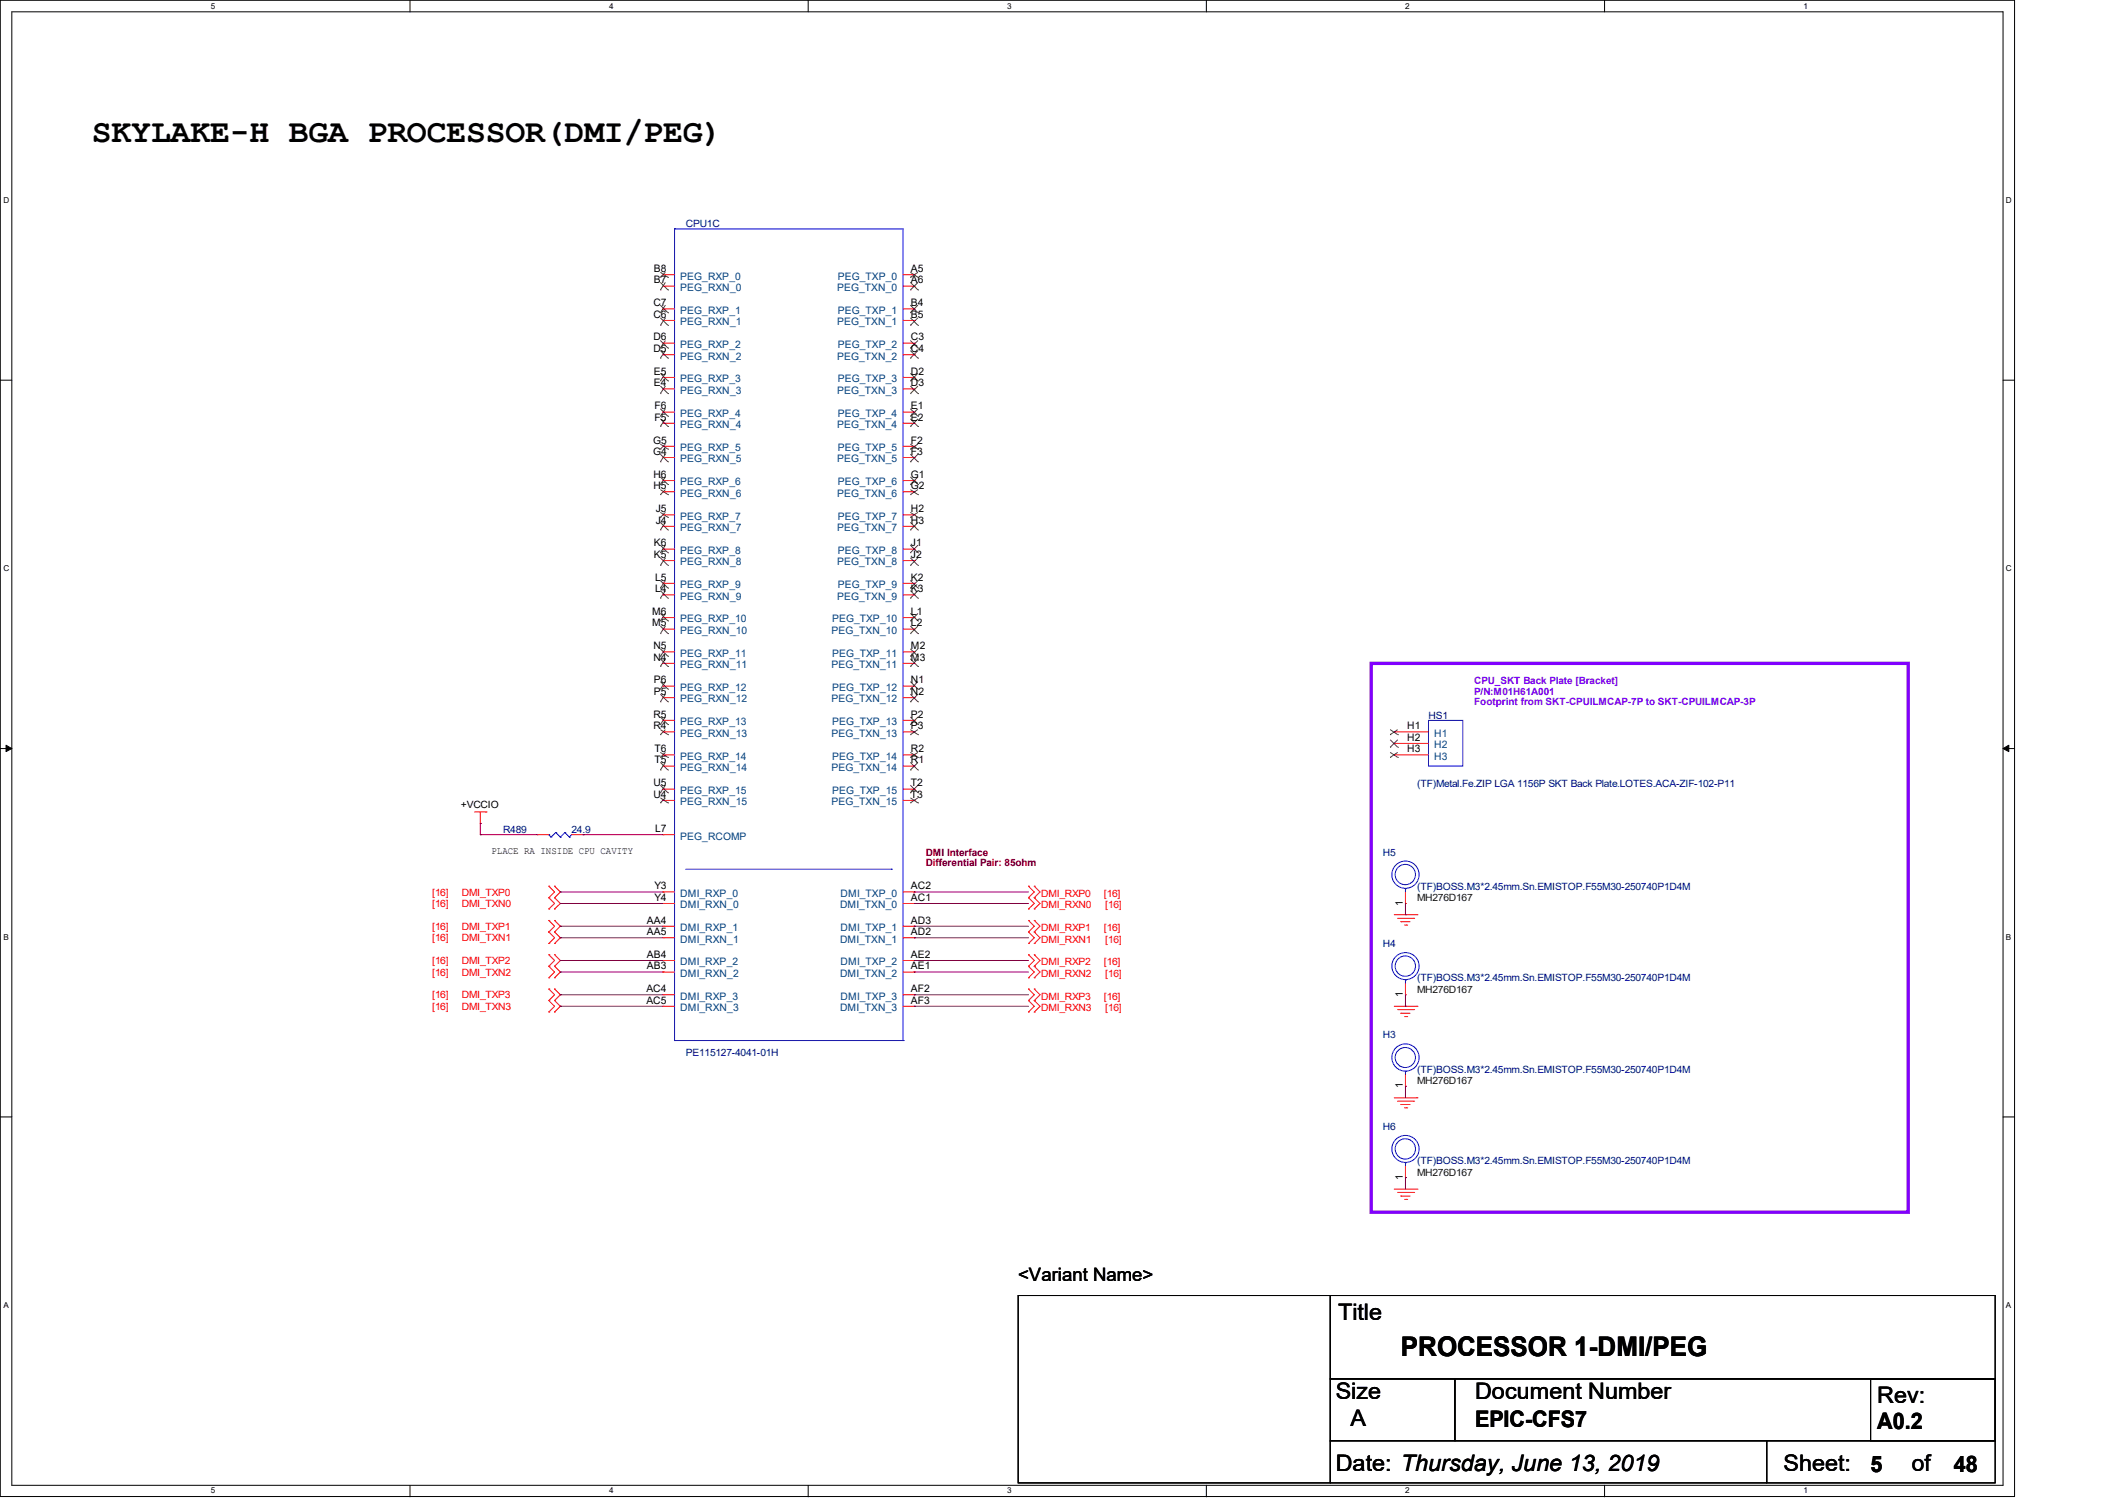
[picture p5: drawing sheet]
<svg xmlns="http://www.w3.org/2000/svg" width="297mm" height="210mm" viewBox="0 0 297 210" stroke-linecap="round" stroke-linejoin="round" font-family="sans-serif">
<path d="M0 0h281.4v209h-281.4zM1.7 1.7h278.1v205.7h-278.1z" fill="none" stroke="#000" stroke-width=".14"/>
<g fill="#fff">
<path d="M29.5 .2h.6v1.2h-.6z"/>
<path d="M29.5 207.6h.6v1.1h-.6z"/>
</g>
<path d="M57.3 0v1.7M57.3 207.4v1.6" fill="none" stroke="#000" stroke-width=".14"/>
<g fill="#fff">
<path d="M85.1 .2h.6v1.2h-.6z"/>
<path d="M85.1 207.6h.6v1.1h-.6z"/>
</g>
<path d="M112.9 0v1.7M112.9 207.4v1.6" fill="none" stroke="#000" stroke-width=".14"/>
<g fill="#fff">
<path d="M140.7 .2h.6v1.2h-.6z"/>
<path d="M140.7 207.6h.6v1.1h-.6z"/>
</g>
<path d="M168.5 0v1.7M168.5 207.4v1.6" fill="none" stroke="#000" stroke-width=".14"/>
<g fill="#fff">
<path d="M196.3 .2h.6v1.2h-.6z"/>
<path d="M196.3 207.6h.6v1.1h-.6z"/>
</g>
<path d="M224.2 0v1.7M224.2 207.4v1.6" fill="none" stroke="#000" stroke-width=".14"/>
<g fill="#fff">
<path d="M252 .2h.6v1.2h-.6z"/>
<path d="M252 207.6h.6v1.1h-.6z"/>
<path d="M.5 27.3h.7v1.2h-.7z"/>
<path d="M280.2 27.3h.8v1.2h-.8z"/>
<path d="M.5 78.8h.7v1.2h-.7z"/>
<path d="M280.2 78.8h.8v1.2h-.8z"/>
</g>
<path d="M0 53.1h1.7M279.8 53.1h1.6" fill="none" stroke="#000" stroke-width=".14"/>
<g fill="#fff">
<path d="M.5 130.2h.7v1.2h-.7z"/>
<path d="M280.2 130.2h.8v1.2h-.8z"/>
</g>
<path d="M0 104.5h1.7M279.8 104.5h1.6" fill="none" stroke="#000" stroke-width=".14"/>
<path d="M.8 104.1l.9 .4-.9 .4zM279.8 104.5l.8-.4v.8z" fill="#000" stroke="#000" stroke-width=".14"/>
<g fill="#fff">
<path d="M.5 181.7h.7v1.1h-.7z"/>
<path d="M280.2 181.7h.8v1.1h-.8z"/>
</g>
<path d="M0 156h1.7M279.8 156h1.6M142.2 180.9h43.6v26.2h-43.6zM185.8 192.5h17.4v8.7h-17.4zM185.8 180.9h92.9v11.6h-92.9zM203.2 192.5h75.5v8.7h-75.5zM261.3 192.5h17.4v8.7h-17.4zM185.8 201.2h61v5.9h-61zM246.8 201.2h31.9v5.9h-31.9z" fill="none" stroke="#000" stroke-width=".14"/>
<path d="M191.6 92.6h75v76.6h-75z" fill="none" stroke="#8000ff" stroke-width=".47"/>
<g fill="none" stroke="#f00" stroke-width=".14">
<path d="M92.6 40h.1M92.6 38.4h.1M92.6 40h1.6M92.6 38.4h1.6M126.2 40h1.5M126.2 38.4h1.5M127.7 40h.1M127.7 38.4h.1M92.6 59.1h.1M92.6 57.5h.1M92.6 52.7h.1M92.6 49.5h.1"/>
<path d="M92.6 47.9h.1M92.6 44.7h.1M92.6 43.1h.1M92.6 54.3h.1M92.6 59.1h1.6M92.6 57.5h1.6M92.6 52.7h1.6M92.6 54.3h1.6M92.6 47.9h1.6M92.6 49.5h1.6M92.6 44.7h1.6M92.6 43.1h1.6"/>
<path d="M126.2 59.1h1.5M126.2 57.5h1.5M126.2 52.7h1.5M126.2 54.3h1.5M126.2 47.9h1.5M126.2 49.5h1.5M126.2 44.7h1.5M126.2 43.1h1.5M127.7 59.1h.1M127.7 57.5h.1M127.7 52.7h.1M127.7 54.3h.1"/>
<path d="M127.7 47.9h.1M127.7 49.5h.1M127.7 44.7h.1M127.7 43.1h.1M92.6 68.7h.1M92.6 63.9h.1M92.6 78.3h.1M92.6 67.1h.1M92.6 62.3h.1M92.6 71.9h.1M92.6 73.5h.1M92.6 76.7h.1"/>
<path d="M92.6 68.7h1.6M92.6 63.9h1.6M92.6 73.5h1.6M92.6 78.3h1.6M92.6 76.7h1.6M92.6 71.9h1.6M92.6 67.1h1.6M92.6 62.3h1.6M126.2 68.7h1.5M126.2 63.9h1.5M126.2 73.5h1.5M126.2 78.3h1.5"/>
<path d="M126.2 76.7h1.5M126.2 71.9h1.5M126.2 67.1h1.5M126.2 62.3h1.5M127.7 73.5h.1M127.7 78.3h.1M127.7 76.7h.1M127.7 71.9h.1M127.7 67.1h.1M127.7 68.7h.1M127.7 62.3h.1M127.7 63.9h.1"/>
<path d="M92.6 81.4h.1M92.6 83.1h.1M92.6 97.4h.1M92.6 95.8h.1M92.6 92.6h.1M92.6 91h.1M92.6 87.8h.1M92.6 86.2h.1M92.6 81.4h1.6M92.6 83.1h1.6M92.6 97.4h1.6M92.6 95.8h1.6"/>
<path d="M92.6 92.6h1.6M92.6 91h1.6M92.6 86.2h1.6M92.6 87.8h1.6M126.2 81.4h1.5M126.2 83.1h1.5M126.2 97.4h1.5M126.2 95.8h1.5M126.2 92.6h1.5M126.2 91h1.5M126.2 86.2h1.5M126.2 87.8h1.5"/>
<path d="M127.7 81.4h.1M127.7 95.8h.1M127.7 97.4h.1M127.7 92.6h.1M127.7 91h.1M127.7 83.1h.1M127.7 86.2h.1M127.7 87.8h.1M66.3 113.4h1.6M67.1 115h.1M67.1 113.4v1.6M67.9 113.4h.1"/>
<path d="M75.1 116.5h.1M75.1 116.5h1.6M79.8 116.5h1.6M81.4 116.5h.1M92.6 107h.1M92.6 102.2h.1M92.6 111.8h.1M92.6 105.4h.1M92.6 110.2h.1M92.6 100.6h.1M92.6 116.5h.1M92.6 116.5h1.6"/>
<path d="M92.6 111.8h1.6M92.6 110.2h1.6M92.6 105.4h1.6M92.6 107h1.6M92.6 100.6h1.6M92.6 102.2h1.6M126.2 111.8h1.5M126.2 110.2h1.5M126.2 105.4h1.5M126.2 107h1.5M126.2 100.6h1.5M126.2 102.2h1.5"/>
<path d="M127.7 111.8h.1M127.7 110.2h.1M127.7 105.4h.1M127.7 107h.1M127.7 100.6h.1M127.7 102.2h.1M194.8 102.2h.1M194.8 103.8h.1M194.8 105.4h.1M194.8 105.4h4.8M194.8 102.2h4.8M194.8 103.8h4.8"/>
<path d="M76.7 125.3h.1M76.7 123.7h.1M76.7 126.9h.1M76.7 130.1h.1M76.7 128.5h.1M76.7 131.7h.1M76.7 134.9h.1M76.7 133.3h.1M76.7 136.5h.1M76.7 139.7h.1M76.7 138.1h.1M76.7 123.7l.8 .8-.8 .8"/>
<path d="M76.7 125.3l.8 .9-.8 .7M76.7 128.5l.8 .8-.8 .8M76.7 130.1l.8 .8-.8 .8M76.7 133.3l.8 .8-.8 .8M76.7 134.9l.8 .8-.8 .8M76.7 139.7l.8 .8-.8 .8M76.7 138.1l.8 .8-.8 .8M77.5 123.7h.1M77.5 125.3h.1M77.5 126.9h.1M77.5 128.5h.1M77.5 130.1h.1"/>
<path d="M77.5 131.7h.1M77.5 133.3h.1M77.5 134.9h.1M77.5 136.5h.1M77.5 139.7h.1M77.5 138.1h.1M77.5 123.7l.8 .8-.8 .8M77.5 125.3l.8 .9-.8 .7M77.5 128.5l.8 .8-.8 .8M77.5 130.1l.8 .8-.8 .8M77.5 133.3l.8 .8-.8 .8M77.5 134.9l.8 .8-.8 .8"/>
<path d="M77.5 139.7l.8 .8-.8 .8M77.5 138.1l.8 .8-.8 .8M92.6 126.2h.1M92.6 124.5h.1M92.6 130.9h.1M92.6 129.3h.1M92.6 134.1h.1M92.6 135.7h.1M92.6 138.9h.1M92.6 126.2h1.6M92.6 124.5h1.6M92.6 130.9h1.6"/>
<path d="M92.6 129.3h1.6M92.6 134.1h1.6M92.6 135.7h1.6M92.6 138.9h1.6M126.2 126.2h1.5M126.2 124.5h1.5M126.2 130.9h1.5M126.2 129.3h1.5M126.2 134.1h1.5M126.2 135.7h1.5M126.2 138.9h1.5M127.7 124.5h.1"/>
<path d="M127.7 126.2h.1M127.7 130.9h.1M127.7 129.3h.1M127.7 134.1h.1M127.7 135.7h.1M127.7 138.9h.1M143.7 123.7h.1M143.7 125.3h.1M143.7 126.9h.1M143.7 128.5h.1M143.7 130.1h.1M143.7 131.7h.1"/>
<path d="M143.7 133.3h.1M143.7 134.9h.1M143.7 136.5h.1M143.7 138.1h.1M143.7 139.7h.1M143.7 123.7l.8 .8-.8 .8M143.7 125.3l.8 .9-.8 .7M143.7 128.5l.8 .8-.8 .8M143.7 130.1l.8 .8-.8 .8M143.7 133.3l.8 .8-.8 .8M143.7 134.9l.8 .8-.8 .8M143.7 138.1l.8 .8-.8 .8"/>
<path d="M143.7 139.7l.8 .8-.8 .8M144.5 123.7h.1M144.5 125.3h.1M144.5 126.9h.1M144.5 128.5h.1M144.5 130.1h.1M144.5 131.7h.1M144.5 133.3h.1M144.5 134.9h.1M144.5 136.5h.1M144.5 138.1h.1M144.5 139.7h.1"/>
<path d="M144.5 123.7l.8 .8-.8 .8M144.5 125.3l.8 .9-.8 .7M144.5 128.5l.8 .8-.8 .8M144.5 130.1l.8 .8-.8 .8M144.5 133.3l.8 .8-.8 .8M144.5 134.9l.8 .8-.8 .8M144.5 138.1l.8 .8-.8 .8M144.5 139.7l.8 .8-.8 .8M194.8 127.7h3.2M195.2 128.2h2.3M195.7 128.7h.1M195.7 128.7h1.3"/>
<path d="M196.2 129.2h.3M196.3 126.2h.1M196.3 138.9h.1M196.3 124.5v1.7M196.3 137.3v1.6M196.5 129.2h.1M197.5 128.2h.1M198 127.7h.1M76.7 141.3h.1M77.5 141.3h.1M92.6 140.5h.1M92.6 140.5h1.6"/>
<path d="M126.2 140.5h1.5M127.7 140.5h.1M143.7 141.3h.1M144.5 141.3h.1M194.8 140.5h3.2M194.8 153.3h3.2M195.2 141h2.3M195.2 153.8h2.3M195.7 141.5h.1M195.7 154.2h.1M195.7 141.5h1.3M195.7 154.2h1.3"/>
<path d="M196.2 141.9h.3M196.2 154.7h.3M196.3 151.7h.1M196.3 150.1v1.6M196.5 141.9h.1M196.5 154.7h.1M197.5 141h.1M197.5 153.8h.1M198 140.5h.1M198 153.3h.1M194.8 166h3.2M195.2 166.5h2.3"/>
<path d="M195.7 167h.1M195.7 167h1.3M196.2 167.5h.3M196.3 164.4h.1M196.3 162.9v1.5M196.5 167.5h.1M197.5 166.5h.1M198 166h.1"/>
</g>
<g fill="none" stroke="#00f" stroke-width=".14">
<path d="M94.2 32h.1M94.2 32v113.3M94.2 32h32v113.3M76.7 116.5h.1M76.7 116.5l.3 .4M77 116.9h.1M77.6 116.2h.1M77.6 116.2l-.6 .7M77.6 116.2l.7 .7M78.3 116.9h.1M78.9 116.2h.1M78.9 116.2l.6 .7"/>
<path d="M78.9 116.2l-.6 .7M79.5 116.9h.1M79.8 116.5l-.3 .4M199.6 100.6h4.7v6.4h-4.7zM95.8 121.4h28.7M124.5 121.4h.1M196.3 124.1h.1M196.3 136.8h.1M196.3 124.1v.4M196.3 136.8v.5M94.2 145.3h.1M94.2 145.3h32"/>
<path d="M126.2 145.3h.1M196.3 149.6h.1M196.3 149.6v.5M196.3 162.3h.1M196.3 162.3v.6"/>
<circle cx="196.3" cy="122.1" r="1.42"/>
<circle cx="196.3" cy="134.9" r="1.42"/>
<circle cx="196.3" cy="122.1" r="1.91"/>
<circle cx="196.4" cy="134.9" r="1.89"/>
<circle cx="196.3" cy="147.7" r="1.41"/>
<circle cx="196.3" cy="147.7" r="1.91"/>
<circle cx="196.3" cy="160.4" r="1.42"/>
<circle cx="196.4" cy="160.4" r="1.89"/>
</g>
<g fill="none" stroke="#804000" stroke-width=".14">
<path d="M92.3 38.7h.1M92.3 39.4l1 1.1M92.3 38l1 .7M93 39.4l-.7 1.1M93 38l-.7 .7M93.3 38.7h.1M127.2 38.7h.1M127.2 39.4l1 1.1M127.2 38l1 .7M128.2 38.7h.1M128.2 39.4l-1 1.1M128.2 38l-1 .7"/>
<path d="M92.3 59.5h.1M92.3 58.1h.1M92.3 53.2h.1M92.3 50h.1M92.3 48.6h.1M92.3 45.4h.1M92.3 43.7h.1M92.3 40.5h.1M92.3 55h.1M92.3 58.5l1 1M92.3 57.1l1 1M92.3 52.1l1 1.1"/>
<path d="M92.3 49l1 1M92.3 47.5l1 1.1M92.3 44.4l1 1M92.3 42.6l1 1.1M92.3 53.9l1 1.1M93 58.5l-.7 1M93 57.1l-.7 1M93 52.1l-.7 1.1M93 49l-.7 1M93 47.5l-.7 1.1M93 44.4l-.7 1M93 42.6l-.7 1.1"/>
<path d="M93 53.9l-.7 1.1M93.3 59.5h.1M93.3 58.1h.1M93.3 53.2h.1M93.3 50h.1M93.3 48.6h.1M93.3 45.4h.1M93.3 43.7h.1M93.3 40.5h.1M93.3 55h.1M127.2 59.5h.1M127.2 58.1h.1"/>
<path d="M127.2 53.2h.1M127.2 55h.1M127.2 48.6h.1M127.2 50h.1M127.2 45.4h.1M127.2 43.7h.1M127.2 40.5h.1M127.2 58.5l1 1M127.2 57.1l1 1M127.2 52.1l1 1.1M127.2 53.9l1 1.1M127.2 47.5l1 1.1"/>
<path d="M127.2 49l1 1M127.2 44.4l1 1M127.2 42.6l1 1.1M128.2 59.5h.1M128.2 58.1h.1M128.2 53.2h.1M128.2 55h.1M128.2 48.6h.1M128.2 50h.1M128.2 45.4h.1M128.2 43.7h.1M128.2 40.5h.1"/>
<path d="M128.2 58.5l-1 1M128.2 57.1l-1 1M128.2 52.1l-1 1.1M128.2 53.9l-1 1.1M128.2 47.5l-1 1.1M128.2 49l-1 1M128.2 44.4l-1 1M128.2 42.6l-1 1.1M92.3 69.1h.1M92.3 64.5h.1M92.3 78.9h.1M92.3 67.7h.1"/>
<path d="M92.3 62.7h.1M92.3 72.2h.1M92.3 74h.1M92.3 77.2h.1M92.3 68.4l1 .7M92.3 63.4l1 1.1M92.3 77.9l1 1M92.3 66.6l1 1.1M92.3 62l1 .7M92.3 71.5l1 .7M92.3 72.9l1 1.1M92.3 76.1l1 1.1"/>
<path d="M93 68.4l-.7 .7M93 63.4l-.7 1.1M93 77.9l-.7 1M93 66.6l-.7 1.1M93 62l-.7 .7M93 71.5l-.7 .7M93 72.9l-.7 1.1M93 76.1l-.7 1.1M93.3 69.1h.1M93.3 64.5h.1M93.3 78.9h.1M93.3 67.7h.1"/>
<path d="M93.3 62.7h.1M93.3 72.2h.1M93.3 74h.1M93.3 77.2h.1M127.2 74h.1M127.2 78.9h.1M127.2 77.2h.1M127.2 72.2h.1M127.2 67.7h.1M127.2 69.1h.1M127.2 62.7h.1M127.2 64.5h.1"/>
<path d="M127.2 72.9l1 1.1M127.2 77.9l1 1M127.2 76.1l1 1.1M127.2 71.5l1 .7M127.2 66.6l1 1.1M127.2 68.4l1 .7M127.2 62l1 .7M127.2 63.4l1 1.1M128.2 74h.1M128.2 78.9h.1M128.2 77.2h.1M128.2 72.2h.1"/>
<path d="M128.2 67.7h.1M128.2 69.1h.1M128.2 62.7h.1M128.2 64.5h.1M128.2 72.9l-1 1.1M128.2 77.9l-1 1M128.2 76.1l-1 1.1M128.2 71.5l-1 .7M128.2 66.6l-1 1.1M128.2 68.4l-1 .7M128.2 62l-1 .7M128.2 63.4l-1 1.1"/>
<path d="M92.3 82.1h.1M92.3 83.5h.1M92.3 98h.1M92.3 96.2h.1M92.3 93.1h.1M92.3 91.6h.1M92.3 88.5h.1M92.3 86.7h.1M92.3 81.1l1 1M92.3 82.5l1 1M92.3 96.9l1 1.1M92.3 95.2l1 1"/>
<path d="M92.3 92l1 1.1M92.3 90.6l1 1M92.3 87.4l1 1.1M92.3 85.6l1 1.1M93 81.1l-.7 1M93 82.5l-.7 1M93 96.9l-.7 1.1M93 95.2l-.7 1M93 92l-.7 1.1M93 90.6l-.7 1M93 87.4l-.7 1.1M93 85.6l-.7 1.1"/>
<path d="M93.3 82.1h.1M93.3 83.5h.1M93.3 98h.1M93.3 96.2h.1M93.3 93.1h.1M93.3 91.6h.1M93.3 88.5h.1M93.3 86.7h.1M127.2 82.1h.1M127.2 96.2h.1M127.2 98h.1M127.2 93.1h.1"/>
<path d="M127.2 91.6h.1M127.2 83.5h.1M127.2 86.7h.1M127.2 88.5h.1M127.2 81.1l1 1M127.2 95.2l1 1M127.2 96.9l1 1.1M127.2 92l1 1.1M127.2 90.6l1 1M127.2 82.5l1 1M127.2 85.6l1 1.1M127.2 87.4l1 1.1"/>
<path d="M128.2 82.1h.1M128.2 96.2h.1M128.2 98h.1M128.2 93.1h.1M128.2 91.6h.1M128.2 83.5h.1M128.2 86.7h.1M128.2 88.5h.1M128.2 81.1l-1 1M128.2 95.2l-1 1M128.2 96.9l-1 1.1M128.2 92l-1 1.1"/>
<path d="M128.2 90.6l-1 1M128.2 82.5l-1 1M128.2 85.6l-1 1.1M128.2 87.4l-1 1.1M92.3 107.5h.1M92.3 102.6h.1M92.3 112.1h.1M92.3 105.8h.1M92.3 110.7h.1M92.3 101.2h.1M92.3 106.5l1 1M92.3 101.9l1 .7"/>
<path d="M92.3 111.4l1 .7M92.3 105l1 .8M92.3 109.6l1 1.1M92.3 100.1l1 1.1M93 101.9l-.7 .7M93 106.5l-.7 1M93 111.4l-.7 .7M93 105l-.7 .8M93 109.6l-.7 1.1M93 100.1l-.7 1.1M93.3 107.5h.1M93.3 102.6h.1"/>
<path d="M93.3 112.1h.1M93.3 105.8h.1M93.3 110.7h.1M93.3 101.2h.1M127.2 112.1h.1M127.2 110.7h.1M127.2 105.8h.1M127.2 107.5h.1M127.2 101.2h.1M127.2 102.6h.1M127.2 111.4l1 .7M127.2 109.6l1 1.1"/>
<path d="M127.2 105l1 .8M127.2 106.5l1 1M127.2 100.1l1 1.1M127.2 101.9l1 .7M128.2 112.1h.1M128.2 110.7h.1M128.2 105.8h.1M128.2 107.5h.1M128.2 101.2h.1M128.2 102.6h.1M128.2 111.4l-1 .7M128.2 109.6l-1 1.1"/>
<path d="M128.2 105l-1 .8M128.2 106.5l-1 1M128.2 100.1l-1 1.1M128.2 101.9l-1 .7M194.2 102.6h.1M194.2 104.3h.1M194.2 105.8h.1M194.2 101.9l1.1 .7M194.2 103.3l1.1 1M194.2 105l1.1 .8M195.3 102.6h.1M195.3 104.3h.1"/>
<path d="M195.3 105.8h.1M195.3 101.9l-1.1 .7M195.3 103.3l-1.1 1M195.3 105l-1.1 .8"/>
</g>
<g fill="none" stroke="#800040" stroke-width=".14">
<path d="M67.1 116.5h.1M67.1 115h.1M67.1 116.5h8M67.1 115v1.5M81.4 116.5h.1M81.4 116.5h11.2M78.3 124.5h.1M78.3 126.2h.1M78.3 129.3h.1M78.3 130.9h.1M78.3 135.7h.1M78.3 134.1h.1"/>
<path d="M78.3 138.9h.1M78.3 124.5h14.3M78.3 126.2h14.3M78.3 129.3h14.3M78.3 130.9h14.3M78.3 135.7h14.3M78.3 134.1h14.3M78.3 138.9h14.3M127.7 124.5h.1M127.7 126.2h.1M127.7 129.3h.1M127.7 130.9h.1"/>
<path d="M127.7 134.1h.1M127.7 135.7h.1M127.7 138.9h.1M127.7 124.5h16M127.7 126.2h16M127.7 129.3h16M127.7 130.9h16M127.7 135.7h16M127.7 134.1h16M127.7 138.9h16M196.3 127.7h.1M196.3 126.2v1.5"/>
<path d="M196.3 138.9v1.6M78.3 140.5h.1M78.3 140.5h14.3M127.7 140.5h.1M127.7 140.5h16M196.3 140.5h.1M196.3 151.7h.1M196.3 151.7v1.6M196.3 164.4h.1M196.3 164.4v1.6"/>
</g>
<text font-size="4.6" x="12.8" y="19.9">SKYLAKE-H BGA PROCESSOR(DMI/PEG)</text>
<text font-size="3.8" x="195.7" y="189.4">PROCESSOR 1-DMI/PEG</text>
<g font-size="3.2">
<text x="186.9" y="184.4">Title</text>
<text x="186.6" y="195.4">Size</text>
<text x="206.1" y="195.4">Document Number</text>
<text x="262.3" y="195.8">Rev:</text>
<text x="188.7" y="199.1">A</text>
<text x="206.1" y="199.2">EPIC-CFS7</text>
<text x="262.2" y="199.5">A0.2</text>
<text x="186.6" y="205.4">Date: Thursday, June 13, 2019</text>
<text x="249.2" y="205.4">Sheet:</text>
<text x="261.3" y="205.5">5</text>
<text x="267.1" y="205.4">of</text>
<text x="273" y="205.5">48</text>
</g>
<text font-size="2.6" x="142.2" y="178.9">&lt;Variant Name&gt;</text>
<g font-size="1.4" fill="#000080">
<text x="95.8" y="31.7">CPU1C</text>
<text x="199.6" y="100.3">HS1</text>
<text x="198" y="109.9">(TF)Metal.Fe.ZIP LGA 1156P SKT Back Plate.LOTES.ACA-ZIF-102-P11</text>
<text x="70.3" y="116.3">R489</text>
<text x="79.8" y="116.3">24.9</text>
<text x="193.2" y="119.5">H5</text>
<text x="198" y="124.2">(TF)BOSS.M3*2.45mm.Sn.EMISTOP.F55M30-250740P1D4M</text>
<text x="193.2" y="132.2">H4</text>
<text x="198" y="137">(TF)BOSS.M3*2.45mm.Sn.EMISTOP.F55M30-250740P1D4M</text>
<text x="95.8" y="147.4">PE115127-4041-01H</text>
<text x="193.2" y="145">H3</text>
<text x="198" y="149.8">(TF)BOSS.M3*2.45mm.Sn.EMISTOP.F55M30-250740P1D4M</text>
<text x="193.2" y="157.8">H6</text>
<text x="198" y="162.6">(TF)BOSS.M3*2.45mm.Sn.EMISTOP.F55M30-250740P1D4M</text>
</g>
<g font-size="1.4">
<text x="91.4" y="39.6">B7</text>
<text x="91.4" y="38">B8</text>
<text x="127.3" y="39.6">A6</text>
<text x="127.3" y="38">A5</text>
<text x="91.3" y="47.5">D6</text>
<text x="91.3" y="44.4">C6</text>
<text x="91.3" y="42.8">C7</text>
<text x="127.3" y="47.5">C3</text>
<text x="127.3" y="44.4">B5</text>
<text x="127.3" y="42.8">B4</text>
<text x="91.3" y="49.1">D5</text>
<text x="91.4" y="52.3">E5</text>
<text x="91.4" y="53.9">E4</text>
<text x="127.3" y="52.3">D2</text>
<text x="127.3" y="53.9">D3</text>
<text x="127.3" y="49.1">C4</text>
<text x="91.4" y="58.7">F5</text>
<text x="91.4" y="57.1">F6</text>
<text x="127.3" y="58.7">E2</text>
<text x="127.3" y="57.1">E1</text>
<text x="91.2" y="63.5">G4</text>
<text x="91.2" y="61.9">G5</text>
<text x="127.3" y="61.9">F2</text>
<text x="127.3" y="63.5">F3</text>
<text x="91.3" y="68.3">H5</text>
<text x="91.3" y="66.7">H6</text>
<text x="91.6" y="71.5">J5</text>
<text x="127.3" y="71.5">H2</text>
<text x="127.3" y="66.7">G1</text>
<text x="127.3" y="68.3">G2</text>
<text x="91.4" y="77.9">K5</text>
<text x="91.4" y="76.3">K6</text>
<text x="91.6" y="73.1">J4</text>
<text x="127.3" y="73.1">H3</text>
<text x="127.3" y="77.9">J2</text>
<text x="127.3" y="76.3">J1</text>
<text x="91.5" y="81.1">L5</text>
<text x="91.5" y="82.7">L4</text>
<text x="127.3" y="81.1">K2</text>
<text x="127.3" y="82.7">K3</text>
<text x="91.1" y="87.5">M5</text>
<text x="91.1" y="85.9">M6</text>
<text x="127.3" y="85.9">L1</text>
<text x="127.3" y="87.5">L2</text>
<text x="91.3" y="92.2">N4</text>
<text x="91.3" y="90.6">N5</text>
<text x="91.4" y="95.4">P6</text>
<text x="127.3" y="95.4">N1</text>
<text x="127.3" y="92.2">M3</text>
<text x="127.3" y="90.6">M2</text>
<text x="91.3" y="101.8">R4</text>
<text x="91.3" y="100.2">R5</text>
<text x="91.4" y="97">P5</text>
<text x="127.3" y="100.2">P2</text>
<text x="127.3" y="101.8">P3</text>
<text x="127.3" y="97">N2</text>
<text x="196.6" y="101.8">H1</text>
<text x="91.4" y="106.6">T5</text>
<text x="91.4" y="105">T6</text>
<text x="127.3" y="105">R2</text>
<text x="127.3" y="106.6">R1</text>
<text x="196.6" y="103.4">H2</text>
<text x="196.6" y="105">H3</text>
<text x="64.4" y="112.8">+VCCIO</text>
<text x="91.3" y="111.4">U4</text>
<text x="91.3" y="109.8">U5</text>
<text x="127.3" y="111.4">T3</text>
<text x="127.3" y="109.8">T2</text>
<text x="68.7" y="119.3">PLACE RA INSIDE CPU CAVITY</text>
<text x="91.5" y="116.2">L7</text>
<text x="91.4" y="125.8">Y4</text>
<text x="91.4" y="124.2">Y3</text>
<text x="127.3" y="124.2">AC2</text>
<text x="127.3" y="125.8">AC1</text>
<text x="90.4" y="130.6">AA5</text>
<text x="90.4" y="128.9">AA4</text>
<text x="127.3" y="130.6">AD2</text>
<text x="127.3" y="128.9">AD3</text>
<text x="196" y="126.4" transform="rotate(-90 196 126.4)">1</text>
<text x="90.4" y="133.7">AB4</text>
<text x="90.4" y="135.3">AB3</text>
<text x="127.3" y="133.7">AE2</text>
<text x="127.3" y="135.3">AE1</text>
<text x="90.3" y="140.1">AC5</text>
<text x="90.3" y="138.5">AC4</text>
<text x="127.3" y="138.5">AF2</text>
<text x="127.3" y="140.1">AF3</text>
<text x="196" y="139.2" transform="rotate(-90 196 139.2)">1</text>
<text x="196" y="152" transform="rotate(-90 196 152)">1</text>
<text x="196" y="164.8" transform="rotate(-90 196 164.8)">1</text>
</g>
<g font-size="1.4" fill="#004080">
<text x="95" y="40.6">PEG_RXN_0</text>
<text x="95" y="39">PEG_RXP_0</text>
<text x="117" y="40.6">PEG_TXN_0</text>
<text x="117.1" y="39">PEG_TXP_0</text>
<text x="95" y="45.4">PEG_RXN_1</text>
<text x="95" y="43.8">PEG_RXP_1</text>
<text x="117" y="45.4">PEG_TXN_1</text>
<text x="117.1" y="43.8">PEG_TXP_1</text>
<text x="95" y="53.4">PEG_RXP_3</text>
<text x="95" y="50.2">PEG_RXN_2</text>
<text x="95" y="48.6">PEG_RXP_2</text>
<text x="117" y="50.2">PEG_TXN_2</text>
<text x="117.1" y="53.4">PEG_TXP_3</text>
<text x="117.1" y="48.6">PEG_TXP_2</text>
<text x="95" y="59.8">PEG_RXN_4</text>
<text x="95" y="58.2">PEG_RXP_4</text>
<text x="95" y="55">PEG_RXN_3</text>
<text x="117" y="59.8">PEG_TXN_4</text>
<text x="117" y="55">PEG_TXN_3</text>
<text x="117.1" y="58.2">PEG_TXP_4</text>
<text x="95" y="64.6">PEG_RXN_5</text>
<text x="95" y="63">PEG_RXP_5</text>
<text x="117" y="64.6">PEG_TXN_5</text>
<text x="117.1" y="63">PEG_TXP_5</text>
<text x="95" y="69.3">PEG_RXN_6</text>
<text x="95" y="67.8">PEG_RXP_6</text>
<text x="117" y="69.3">PEG_TXN_6</text>
<text x="117.1" y="67.8">PEG_TXP_6</text>
<text x="95" y="72.6">PEG_RXP_7</text>
<text x="95" y="74.2">PEG_RXN_7</text>
<text x="95" y="77.3">PEG_RXP_8</text>
<text x="117" y="74.2">PEG_TXN_7</text>
<text x="117.1" y="77.3">PEG_TXP_8</text>
<text x="117.1" y="72.6">PEG_TXP_7</text>
<text x="95" y="82.1">PEG_RXP_9</text>
<text x="95" y="79">PEG_RXN_8</text>
<text x="95" y="83.7">PEG_RXN_9</text>
<text x="117" y="79">PEG_TXN_8</text>
<text x="117" y="83.7">PEG_TXN_9</text>
<text x="117.1" y="82.1">PEG_TXP_9</text>
<text x="95" y="88.5">PEG_RXN_10</text>
<text x="95" y="86.9">PEG_RXP_10</text>
<text x="116.2" y="88.5">PEG_TXN_10</text>
<text x="116.3" y="86.9">PEG_TXP_10</text>
<text x="95" y="93.3">PEG_RXN_11</text>
<text x="95" y="91.7">PEG_RXP_11</text>
<text x="116.2" y="93.3">PEG_TXN_11</text>
<text x="116.3" y="91.7">PEG_TXP_11</text>
<text x="95" y="98.1">PEG_RXN_12</text>
<text x="95" y="96.5">PEG_RXP_12</text>
<text x="95" y="101.3">PEG_RXP_13</text>
<text x="116.2" y="98.1">PEG_TXN_12</text>
<text x="116.3" y="101.3">PEG_TXP_13</text>
<text x="116.3" y="96.5">PEG_TXP_12</text>
<text x="95" y="107.7">PEG_RXN_14</text>
<text x="95" y="102.9">PEG_RXN_13</text>
<text x="95" y="106.1">PEG_RXP_14</text>
<text x="116.2" y="107.7">PEG_TXN_14</text>
<text x="116.2" y="102.9">PEG_TXN_13</text>
<text x="116.3" y="106.1">PEG_TXP_14</text>
<text x="200.4" y="102.9">H1</text>
<text x="200.4" y="104.5">H2</text>
<text x="200.4" y="106.1">H3</text>
<text x="95" y="112.4">PEG_RXN_15</text>
<text x="95" y="110.9">PEG_RXP_15</text>
<text x="116.2" y="112.4">PEG_TXN_15</text>
<text x="116.3" y="110.9">PEG_TXP_15</text>
<text x="95" y="117.2">PEG_RCOMP</text>
<text x="95" y="125.2">DMI_RXP_0</text>
<text x="117.4" y="125.2">DMI_TXP_0</text>
<text x="95" y="126.8">DMI_RXN_0</text>
<text x="95" y="131.6">DMI_RXN_1</text>
<text x="95" y="130">DMI_RXP_1</text>
<text x="117.4" y="126.8">DMI_TXN_0</text>
<text x="117.4" y="131.6">DMI_TXN_1</text>
<text x="117.4" y="130">DMI_TXP_1</text>
<text x="95" y="134.8">DMI_RXP_2</text>
<text x="95" y="136.4">DMI_RXN_2</text>
<text x="117.4" y="136.4">DMI_TXN_2</text>
<text x="117.4" y="134.8">DMI_TXP_2</text>
<text x="95" y="141.2">DMI_RXN_3</text>
<text x="95" y="139.6">DMI_RXP_3</text>
<text x="117.4" y="141.2">DMI_TXN_3</text>
<text x="117.4" y="139.6">DMI_TXP_3</text>
</g>
<g font-size="1.4" fill="#8000ff">
<text x="205.9" y="95.5">CPU_SKT Back Plate [Bracket]</text>
<text x="205.9" y="97">P/N:M01H61A001</text>
<text x="205.9" y="98.4">Footprint from SKT-CPUILMCAP-7P to SKT-CPUILMCAP-3P</text>
</g>
<g font-size="1.4" fill="#800000">
<text x="129.3" y="119.5">DMI Interface</text>
<text x="129.3" y="120.9">Differential Pair: 85ohm</text>
</g>
<g font-size="1.4" fill="#f00">
<text x="60.4" y="125.1">[16]</text>
<text x="64.5" y="125.1">DMI_TXP0</text>
<text x="145.5" y="125.2">DMI_RXP0</text>
<text x="154.2" y="125.2">[16]</text>
<text x="60.4" y="126.7">[16]</text>
<text x="60.4" y="129.8">[16]</text>
<text x="60.4" y="131.4">[16]</text>
<text x="64.5" y="126.7">DMI_TXN0</text>
<text x="64.5" y="129.8">DMI_TXP1</text>
<text x="64.5" y="131.4">DMI_TXN1</text>
<text x="145.5" y="126.8">DMI_RXN0</text>
<text x="145.5" y="130">DMI_RXP1</text>
<text x="145.5" y="131.6">DMI_RXN1</text>
<text x="154.2" y="130">[16]</text>
<text x="154.4" y="126.8">[16]</text>
<text x="154.4" y="131.6">[16]</text>
<text x="60.4" y="134.6">[16]</text>
<text x="60.4" y="136.2">[16]</text>
<text x="64.5" y="134.6">DMI_TXP2</text>
<text x="64.5" y="136.2">DMI_TXN2</text>
<text x="145.5" y="134.8">DMI_RXP2</text>
<text x="145.5" y="136.4">DMI_RXN2</text>
<text x="154.2" y="134.8">[16]</text>
<text x="154.4" y="136.4">[16]</text>
<text x="60.4" y="141">[16]</text>
<text x="60.4" y="139.4">[16]</text>
<text x="64.5" y="141">DMI_TXN3</text>
<text x="64.5" y="139.4">DMI_TXP3</text>
<text x="145.5" y="139.6">DMI_RXP3</text>
<text x="145.5" y="141.2">DMI_RXN3</text>
<text x="154.2" y="139.6">[16]</text>
<text x="154.4" y="141.2">[16]</text>
</g>
<g font-size="1.4" fill="#004000">
<text x="198" y="125.9">MH276D167</text>
<text x="198" y="138.6">MH276D167</text>
<text x="198" y="151.4">MH276D167</text>
<text x="198" y="164.2">MH276D167</text>
</g>
<g font-size="1.1">
<text x="29.5" y="1.2">5</text>
<text x="85.1" y="1.2">4</text>
<text x="140.7" y="1.2">3</text>
<text x="196.3" y="1.2">2</text>
<text x="251.9" y="1.2">1</text>
<text x=".5" y="28.3">D</text>
<text x="280.2" y="28.3">D</text>
<text x=".5" y="79.8">C</text>
<text x="280.2" y="79.8">C</text>
<text x=".5" y="131.2">B</text>
<text x="280.2" y="131.2">B</text>
<text x=".5" y="182.6">A</text>
<text x="280.2" y="182.6">A</text>
<text x="29.5" y="208.5">5</text>
<text x="85.1" y="208.5">4</text>
<text x="140.7" y="208.5">3</text>
<text x="196.3" y="208.5">2</text>
<text x="251.9" y="208.5">1</text>
</g>
</svg>
